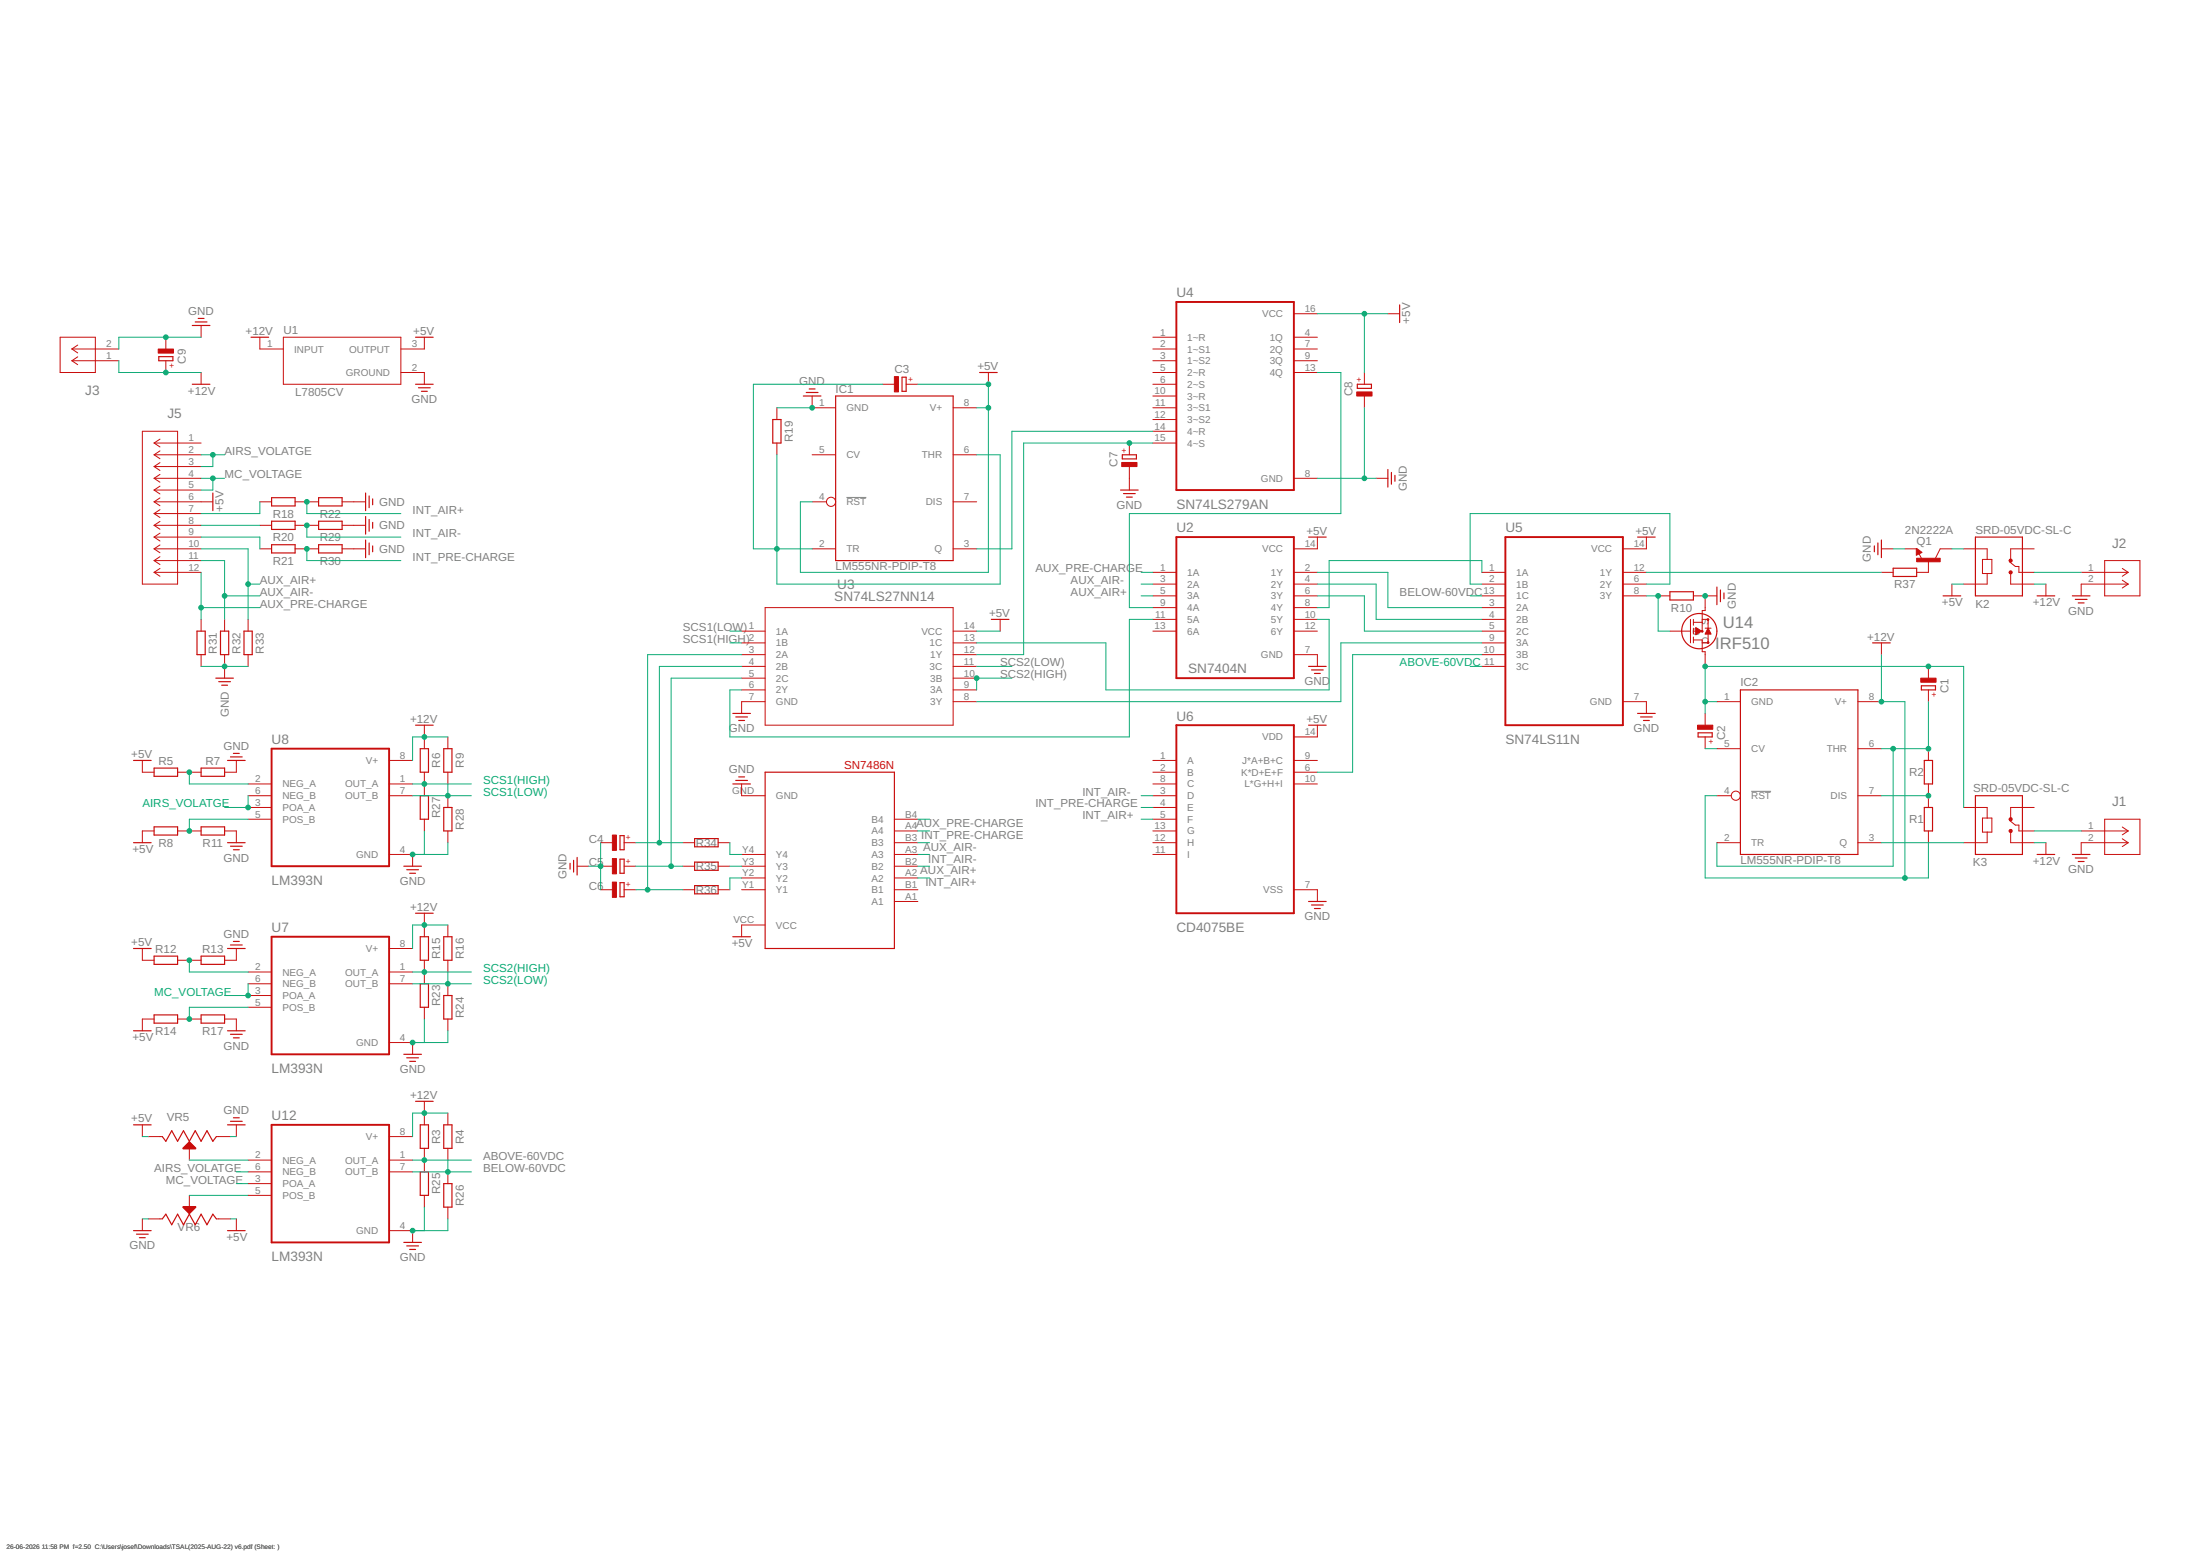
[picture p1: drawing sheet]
<svg xmlns="http://www.w3.org/2000/svg" width="1189mm" height="841mm" viewBox="0 0 1189 841" stroke-linecap="round" stroke-linejoin="round" font-family="sans-serif">
<path d="M457 269h11M946 427h11" fill="none" stroke="#808080" stroke-width=".54"/>
<g fill="none" stroke="#c90d0c" stroke-width=".54">
<path d="M109 176v6M699 169h13M750 169h6M32 182h20v19h-20zM39 189h25M39 195h25M39 195l3 2M39 189l3 2M42 193l-3 2M42 186l-3 3M90 182v7M90 195v6"/>
<path d="M140 182v7h13M153 182h64v26h-64zM229 182v7h-12M623 182h13M623 189h13M623 195h13M699 182h13M699 189h13M699 195h13M109 201v7M217 201h12v7M439 214v6h13"/>
<path d="M477 208h6M490 208h6M534 201v7M623 208h13M623 201h13M623 214h13M699 201h13M737 201v7M737 214v6M77 233h19v83h-19zM83 239h26M83 239l3 2"/>
<path d="M86 237l-3 2M420 220v7M420 239v7M515 220h13M610 239v7M623 220h13M623 227h13M623 233h13M623 239h13M83 258h26M83 246h26M83 252h26"/>
<path d="M83 246l3 2M83 252l3 2M83 258l3 2M86 244l-3 2M86 250l-3 2M86 256l-3 2M439 246h13M515 246h13M610 252v13M699 258h13M744 258h6M83 271h32"/>
<path d="M83 265h26M83 277h26M83 265l3 2M83 271l3 2M83 277l3 3M86 263l-3 2M86 269l-3 2M86 275l-3 2M140 271h7M159 271h13M185 271h13M439 271h8"/>
<path d="M515 271h13M83 296h26M83 284h26M83 290h26M83 284l3 2M83 290l3 2M83 296l3 3M86 282l-3 2M86 288l-3 2M86 294l-3 2M140 296h7M140 284h7"/>
<path d="M159 296h13M159 284h13M185 296h13M185 284h13M439 296h13M515 296h13M712 290v6h-13M890 290v6h-13M1017 296h6M1029 296h7M1037 299l2 3M1055 296h-7l-2 6"/>
<path d="M1061 296h13v6M1099 296h-12v7M83 309h26M83 303h26M83 303l3 2M83 309l3 2M86 301l-3 2M86 307l-3 2M623 316h13M623 309h13M699 316h13M699 309h13"/>
<path d="M801 316h12M801 309h12M877 316h13M877 309h13M1017 309h6M1042 303v6h-6M1055 316v6M1071 302h5v8h-5zM1074 310v6h-13M1086 303l3 3h2v3h8M1087 309v7h12M1106 316v6"/>
<path d="M1125 309h25M1137 303h19v19h-19zM1147 307l3 2M1147 313l3 3M1150 316h-25v6M1150 309l-3 2M1150 316l-3 2M109 335v6M121 335v6M134 335v6M413 328h102v64h-102zM540 335v6"/>
<path d="M623 335h13M623 322h13M623 328h13M699 335h13M699 322h13M699 328h13M801 335h12M801 322h12M801 328h12M877 322h13M896 322h6M914 335v12"/>
<path d="M915 335v3M915 339v3M915 336h5M915 322h13M920 335h3v4M920 336v5h-1M921 322v8h-1v6M921 339h4M109 354v6M121 354v12M134 354v6M401 341h12"/>
<path d="M401 347h12M401 354h12M401 360h12M515 341h13M515 347h13M515 354h13M515 360h13M623 341h13M699 341h13M699 354h13v6M801 341h12M801 347h12"/>
<path d="M801 354h12M801 360h12M902 341h12M915 346h5v6h1v8M915 341h2M915 344v3M923 342v5h-3M1017 347v7M1042 360v6M401 366h12M401 373h12M413 379h-12v6"/>
<path d="M515 379h13M515 366h13M515 373h13M877 379h13v6M928 379h12M1004 379h13M1042 373v6M229 392v12M242 398v6M712 392v6h-13M921 385v7M921 398v6"/>
<path d="M77 411v6h6M96 417h13M128 411v6h-7M210 411h13M229 417v13M242 417v6M623 411h13M623 417h13M699 411h13M699 417h13M928 404h12M1004 404h13"/>
<path d="M1042 404v7M134 430h13M134 436h13M134 423h13M210 430h13M210 423h13M242 430v6M401 423v7h12M623 430h13M623 436h13M623 423h13M699 423h13"/>
<path d="M928 430h8M1004 430h13M1042 423v13M1061 436h13v6M1099 436h-12v7M83 449h-6v6M96 449h13M121 449h7v6M134 443h13M229 443v6M242 449v6M325 455h6"/>
<path d="M337 455h7M369 455h6M388 455h6M483 455h13M483 449h13M483 443h13M623 455h13M623 449h13M623 443h13M928 455h12M1004 455h13M1042 449v6"/>
<path d="M1071 442h5v7h-5zM1074 449v6h-13M1086 443l3 3h2v3h8M1087 449v6h12M1106 455v7M1125 449h25M1137 443h19v19h-19zM1147 447l3 2M1147 453l3 2M1150 455h-25v7M1150 449l-3 2M1150 455l-3 2"/>
<path d="M210 462h13v6M312 468h6M325 468h6M337 468h7M369 468h6M388 468h6M401 474h12M401 468h12M401 462h12M483 474h13M483 468h13M483 462h13"/>
<path d="M623 462h13M229 493v13M242 500v6M325 481h6M337 481h7M369 481h6M388 481h6M401 481h12M413 500h-12v6M483 487h13M483 481h13M699 481h13v6"/>
<path d="M77 512v7h6M96 519h13M128 512v7h-7M210 512h13M229 519v12M242 519v6M134 525h13M134 531h13M134 538h13M210 525h13M210 531h13M242 531v7"/>
<path d="M83 550h-6v7M96 550h13M121 550h7v7M134 544h13M229 544v6M242 550v7M210 563h13v6M229 595v13M77 608v6M80 614h8M117 614h8M128 608v6"/>
<path d="M210 614h13M242 601v7M102 620v7M134 627h13M134 633h13M134 639h13M210 627h13M210 633h13M229 620v13M242 620v7M242 633v6M77 658v7"/>
<path d="M80 658h8M102 646v6M117 658h8M128 658v7M134 646h13M229 646v6M242 652v6M210 665h13v6"/>
<circle cx="449" cy="271" r="2.5"/>
<circle cx="938" cy="430" r="2.5"/>
</g>
<g fill="none" stroke="#c90d0c" stroke-width=".63">
<path d="M104 176h9M105 174h7M107 172h3M756 165v9M86 193h7v2h-7zM136 182h9M225 182h9M104 208h9M225 208h9M226 209h6M228 211h3M434 214h10"/>
<path d="M436 212h6M437 210h3M452 214h63v89h-63zM487 204h3v7h-3zM529 201h10M733 208h8v2h-8zM418 227h4v12h-4zM606 246h8v2h-8zM750 254v9M752 255v7M754 257v3M115 266v10"/>
<path d="M147 269h12v4h-12zM172 269h13v4h-13zM198 266v10M198 279v10M199 268v6M201 269v4M606 265h9M607 267h6M609 269h3M147 282h12v4h-12zM147 294h12v5h-12zM172 282h13v4h-13z"/>
<path d="M172 294h13v5h-13zM198 292v9M199 281v6M199 293v7M201 282v3M201 295v3M707 290h10M885 290h9M1013 295v3M1015 293v7M1017 292v9M1067 290h26v32h-26z"/>
<path d="M902 320h13v4h-13zM928 317v10M930 319v6M1023 307h13v4h-13zM536 335h9M932 320v3M1050 322h10M1101 322h9M1120 322h9M1121 324h7M1123 326h3M106 341h5v13h-5z"/>
<path d="M119 341h5v13h-5zM132 341h4v13h-4zM707 360h10M1012 347h9M117 366h9M118 368h7M120 370h3M709 362h6M710 364h3M940 373h64v89h-64zM1038 370h8v3h-8zM225 392h9"/>
<path d="M396 385h10M398 387h6M399 389h3M707 392h10M885 385h9M887 387h6M888 389h3M918 396h7v2h-7zM72 411h10M83 415h13v4h-13zM109 415h12v4h-12zM123 411h9"/>
<path d="M125 409h6M126 407h3M227 404h5v13h-5zM240 404h4v13h-4zM399 420h3M413 417h70v95h-70zM1040 411h4v12h-4zM227 430h5v13h-5zM240 436h4v13h-4zM396 423h10M398 422h6M1040 436h4v13h-4z"/>
<path d="M1067 430h26v32h-26zM72 455h10M83 447h13v4h-13zM109 447h12v4h-12zM123 455h9M125 457h6M126 459h3M335 451h2v8h-2zM375 453h13v4h-13zM218 468h10M220 470h6M221 472h4"/>
<path d="M308 466v3M310 465v6M312 463v10M335 464h2v8h-2zM335 477h2v7h-2zM375 466h13v4h-13zM375 478h13v5h-13zM1101 462h9M1120 462h9M1121 463h7M1123 465h3M225 493h9"/>
<path d="M707 487h10M709 489h6M710 491h3M72 512h10M83 516h13v5h-13zM109 516h12v5h-12zM123 512h9M125 510h6M126 509h3M227 506h5v13h-5zM240 506h4v13h-4zM396 506h10"/>
<path d="M227 531h5v13h-5zM240 538h4v12h-4zM72 557h10M83 548h13v5h-13zM109 548h12v5h-12zM123 557h9M125 559h6M126 561h3M218 569h10M220 571h6M221 573h4M225 595h9"/>
<path d="M72 608h10M88 614l2 2 3-5 3 5 3-5 3 5 3-5 4 5 3-5 3 5 2-2M102 617l3 3h-6zM123 608h9M125 606h6M126 604h3M227 608h5v12h-5zM240 608h4v12h-4zM227 633h5v13h-5zM240 639h4v13h-4zM88 658l2-2 3 6 3-6 3 6 3-6 3 6 4-6 3 6 3-6 2 2M99 652h6l-3 3z"/>
<path d="M72 665h10M74 667h6M75 669h4M123 665h9M218 671h10M220 673h6M221 675h4"/>
<circle cx="918" cy="341" r="10"/>
</g>
<path d="M636 163h63v102h-63zM636 290h63v76h-63zM813 290h64v102h-64zM636 392h63v101h-63zM147 404h63v64h-63zM147 506h63v63h-63zM147 608h63v63h-63z" fill="none" stroke="#c90d0c" stroke-width="1"/>
<g fill="#c90d0c" stroke="#c90d0c" stroke-width=".54">
<path d="M1086 309a.8 .8 0 0 1 1 0 .8 .8 0 0 1 0 1 .8 .8 0 0 1-1-1h1h-1z" fill-rule="evenodd"/>
<path d="M1086 302a.8 .8 0 0 1 1 0 1 1 0 0 1 0 2 .8 .8 0 0 1-1-1l1-1v1h-1z" fill-rule="evenodd"/>
<path d="M1086 448a.8 .8 0 0 1 1 0 1 1 0 0 1 0 2 .8 .8 0 0 1-1-1l1-1v1h-1z" fill-rule="evenodd"/>
<path d="M1086 442a.8 .8 0 0 1 1 0 .8 .8 0 0 1 0 1 .8 .8 0 0 1-1 0l1-1v1h-1z" fill-rule="evenodd"/>
<path d="M916 339l4 2-4 2z" fill-rule="evenodd"/>
<path d="M923 339l2 4h-4z" fill-rule="evenodd"/>
<path d="M99 620l3-3 4 3z" fill-rule="evenodd"/>
<path d="M99 652h7l-4 4z" fill-rule="evenodd"/>
<path d="M1036 296l3 2-3 2z" fill-rule="evenodd"/>
</g>
<path d="M923 335h.1M920 341h.1M923 347h.1" fill="none" stroke="#c90d0c" stroke-width="1.3"/>
<g fill="#c90d0c" stroke="#c90d0c" stroke-width=".54">
<path d="M1038 366h8v3h-8z"/>
<path d="M917 392h9v2h-9z"/>
<path d="M483 203h3v9h-3z"/>
<path d="M1036 302h12v1h-12z"/>
<path d="M331 451h2v8h-2z"/>
<path d="M331 464h2v8h-2z"/>
<path d="M331 476h2v9h-2z"/>
<path d="M606 250h8v2h-8z"/>
<path d="M733 212h8v2h-8z"/>
<path d="M85 189h9v2h-9z"/>
</g>
<g fill="none" stroke="#0dab76" stroke-width=".54">
<path d="M712 169h38M737 169v32M64 195v6h45M109 182h-45v7M477 208h-70v88h32M496 208h38v101h-101v-38h6M712 201h13v76h-115v51h13M420 220h19M528 220h6M623 233h-76v63h-19M623 239h-70v115h-25M737 220v38"/>
<path d="M109 258h12M109 246h12M115 246v6h-6M115 258v7h-6M420 246v70h120v-70h-12M712 258h32M140 271v6h-31M166 271v6h51M109 296h25v39M109 290h31v6M109 284h31M166 296v7h51"/>
<path d="M166 284v6h51M1023 296h6M1055 296h6M109 309v26M109 303h12v32M134 316h6M617 309h6M617 316h6M712 309h38v19h51M712 316h32v19h57M801 316h-7v-39h108v39h-12M801 309v-6h-83v25h-6"/>
<path d="M890 309h127M1055 316h6M1099 309h26M1099 316h7M109 328h31M121 322h19M617 322h6M623 335h-13v63h-216v-25h7M712 322h25v19h64M712 335h6v38h-120v-26h-70M794 322h7M890 322h6v19h6"/>
<path d="M109 360h25M394 341h7M394 347h7M401 360h-45v95M401 354h-51v127M528 341h12M528 360h19M794 360h7M801 347h-76v32h-197M801 354h-70v63h-19M1017 354v25h12v95M401 366h-38v102"/>
<path d="M547 366h-19v7M921 379h7M1042 379v25h-25M242 398h-19v13M921 385v-25h140v76M102 417v6h32M921 404h7M1023 404v64h-95v-13M134 430v6h-13M223 430h32M223 423h32M242 423v7"/>
<path d="M617 430h6M617 436h6M928 430h-7v44h121v-19M1017 430h25M134 443h-32v6M229 449v13M242 455v7h-19M325 455v26M344 455h25M394 455v7h7M496 443h6M496 455h6"/>
<path d="M496 449h6M617 443h6M1017 455h44M1099 455h7M1099 449h26M318 468h7M344 468h25M394 468h7M401 474h-7v7M496 462h6M496 468h6M496 474h6"/>
<path d="M242 500h-19v12M344 481h25M102 519v6h32M134 531v7h-13M223 525h32M223 531h32M242 525v6M134 544h-32v6M229 550v13M242 557v6h-19M77 614h3M125 614h3"/>
<path d="M242 601h-19v13M102 627h32M128 633h6M128 639h6M223 633h32M223 627h32M242 627v6M77 658h3M102 646h32M125 658h3M229 652v13M242 658v7h-19"/>
</g>
<g fill="#0dab76" stroke="#0dab76" stroke-width=".54">
<circle cx="737" cy="169" r="1.3"/>
<circle cx="534" cy="220" r="1.3"/>
<circle cx="534" cy="208" r="1.3"/>
<circle cx="223" cy="665" r="1.3"/>
<circle cx="223" cy="462" r="1.3"/>
<circle cx="223" cy="563" r="1.3"/>
<circle cx="921" cy="322" r="1.3"/>
<circle cx="737" cy="258" r="1.3"/>
<circle cx="439" cy="220" r="1.3"/>
<circle cx="90" cy="182" r="1.3"/>
<circle cx="121" cy="360" r="1.3"/>
<circle cx="325" cy="468" r="1.3"/>
<circle cx="1042" cy="404" r="1.3"/>
<circle cx="1023" cy="404" r="1.3"/>
<circle cx="1042" cy="430" r="1.3"/>
<circle cx="242" cy="633" r="1.3"/>
<circle cx="109" cy="328" r="1.3"/>
<circle cx="121" cy="322" r="1.3"/>
<circle cx="134" cy="316" r="1.3"/>
<circle cx="166" cy="296" r="1.3"/>
<circle cx="166" cy="284" r="1.3"/>
<circle cx="166" cy="271" r="1.3"/>
<circle cx="134" cy="436" r="1.3"/>
<circle cx="115" cy="246" r="1.3"/>
<circle cx="1029" cy="474" r="1.3"/>
<circle cx="1017" cy="379" r="1.3"/>
<circle cx="229" cy="398" r="1.3"/>
<circle cx="229" cy="500" r="1.3"/>
<circle cx="229" cy="601" r="1.3"/>
<circle cx="90" cy="201" r="1.3"/>
<circle cx="921" cy="379" r="1.3"/>
<circle cx="1042" cy="360" r="1.3"/>
<circle cx="921" cy="360" r="1.3"/>
<circle cx="896" cy="322" r="1.3"/>
<circle cx="242" cy="430" r="1.3"/>
<circle cx="229" cy="423" r="1.3"/>
<circle cx="610" cy="239" r="1.3"/>
<circle cx="528" cy="366" r="1.3"/>
<circle cx="229" cy="525" r="1.3"/>
<circle cx="242" cy="531" r="1.3"/>
<circle cx="102" cy="550" r="1.3"/>
<circle cx="134" cy="538" r="1.3"/>
<circle cx="115" cy="258" r="1.3"/>
<circle cx="229" cy="627" r="1.3"/>
<circle cx="420" cy="296" r="1.3"/>
<circle cx="102" cy="417" r="1.3"/>
<circle cx="102" cy="449" r="1.3"/>
<circle cx="102" cy="519" r="1.3"/>
<circle cx="356" cy="455" r="1.3"/>
<circle cx="350" cy="481" r="1.3"/>
<circle cx="363" cy="468" r="1.3"/>
</g>
<g font-size="9" fill="#808080">
<text x="931" y="339">U14</text>
<text x="927" y="350">IRF510</text>
</g>
<g font-size="7.3" fill="#808080">
<text x="636" y="161">U4</text>
<text x="46" y="213">J3</text>
<text x="90" y="226">J5</text>
<text x="636" y="275">SN74LS279AN</text>
<text x="636" y="288">U2</text>
<text x="814" y="288">U5</text>
<text x="1141" y="296">J2</text>
<text x="452" y="318">U3</text>
<text x="451" y="324">SN74LS27NN14</text>
<text x="642" y="364">SN7404N</text>
<text x="636" y="389">U6</text>
<text x="147" y="402">U8</text>
<text x="814" y="402">SN74LS11N</text>
<text x="1141" y="436">J1</text>
<text x="147" y="478">LM393N</text>
<text x="147" y="503">U7</text>
<text x="636" y="503">CD4075BE</text>
<text x="147" y="579">LM393N</text>
<text x="147" y="605">U12</text>
<text x="147" y="681">LM393N</text>
</g>
<g font-size="6.3" fill="#808080">
<text x="102" y="170">GND</text>
<text x="762" y="175" transform="rotate(-90 762 175)">+5V</text>
<text x="133" y="181">+12V</text>
<text x="153" y="180">U1</text>
<text x="223" y="181">+5V</text>
<text x="100" y="197" transform="rotate(-90 100 197)">C9</text>
<text x="483" y="201">C3</text>
<text x="528" y="200">+5V</text>
<text x="432" y="208">GND</text>
<text x="102" y="213">+12V</text>
<text x="159" y="214">L7805CV</text>
<text x="452" y="212">IC1</text>
<text x="731" y="214" transform="rotate(-90 731 214)">C8</text>
<text x="222" y="218">GND</text>
<text x="428" y="239" transform="rotate(-90 428 239)">R19</text>
<text x="121" y="246">AIRS_VOLATGE</text>
<text x="604" y="252" transform="rotate(-90 604 252)">C7</text>
<text x="121" y="258">MC_VOLTAGE</text>
<text x="760" y="265" transform="rotate(-90 760 265)">GND</text>
<text x="205" y="273">GND</text>
<text x="603" y="275">GND</text>
<text x="121" y="276" transform="rotate(-90 121 276)">+5V</text>
<text x="147" y="280">R18</text>
<text x="173" y="280">R22</text>
<text x="223" y="277">INT_AIR+</text>
<text x="205" y="286">GND</text>
<text x="147" y="292">R20</text>
<text x="173" y="292">R29</text>
<text x="223" y="290">INT_AIR-</text>
<text x="706" y="289">+5V</text>
<text x="884" y="289">+5V</text>
<text x="1029" y="288">2N2222A</text>
<text x="1067" y="288">SRD-05VDC-SL-C</text>
<text x="205" y="299">GND</text>
<text x="1036" y="295">Q1</text>
<text x="147" y="305">R21</text>
<text x="173" y="305">R30</text>
<text x="223" y="303">INT_PRE-CHARGE</text>
<text x="1011" y="303" transform="rotate(-90 1011 303)">GND</text>
<text x="452" y="308">LM555NR-PDIP-T8</text>
<text x="560" y="309">AUX_PRE-CHARGE</text>
<text x="140" y="316">AUX_AIR+</text>
<text x="579" y="316">AUX_AIR-</text>
<text x="1024" y="318">R37</text>
<text x="140" y="322">AUX_AIR-</text>
<text x="579" y="322">AUX_AIR+</text>
<text x="756" y="322">BELOW-60VDC</text>
<text x="140" y="328">AUX_PRE-CHARGE</text>
<text x="938" y="329" transform="rotate(-90 938 329)">GND</text>
<text x="1049" y="328">+5V</text>
<text x="1067" y="328">K2</text>
<text x="1098" y="328">+12V</text>
<text x="534" y="333">+5V</text>
<text x="903" y="330">R10</text>
<text x="1118" y="332">GND</text>
<text x="369" y="341">SCS1(LOW)</text>
<text x="369" y="347">SCS1(HIGH)</text>
<text x="1009" y="346">+12V</text>
<text x="117" y="353" transform="rotate(-90 117 353)">R31</text>
<text x="130" y="353" transform="rotate(-90 130 353)">R32</text>
<text x="143" y="353" transform="rotate(-90 143 353)">R33</text>
<text x="540" y="360">SCS2(LOW)</text>
<text x="540" y="366">SCS2(HIGH)</text>
<text x="705" y="370">GND</text>
<text x="940" y="371">IC2</text>
<text x="1053" y="374" transform="rotate(-90 1053 374)">C1</text>
<text x="124" y="388" transform="rotate(-90 124 388)">GND</text>
<text x="222" y="390">+12V</text>
<text x="394" y="396">GND</text>
<text x="706" y="390">+5V</text>
<text x="883" y="396">GND</text>
<text x="932" y="400" transform="rotate(-90 932 400)">C2</text>
<text x="121" y="405">GND</text>
<text x="71" y="409">+5V</text>
<text x="86" y="413">R5</text>
<text x="111" y="413">R7</text>
<text x="238" y="415" transform="rotate(-90 238 415)">R6</text>
<text x="251" y="415" transform="rotate(-90 251 415)">R9</text>
<text x="394" y="418">GND</text>
<text x="1032" y="419">R2</text>
<text x="585" y="430">INT_AIR-</text>
<text x="1066" y="428">SRD-05VDC-SL-C</text>
<text x="560" y="436">INT_PRE-CHARGE</text>
<text x="238" y="442" transform="rotate(-90 238 442)">R27</text>
<text x="585" y="443">INT_AIR+</text>
<text x="251" y="448" transform="rotate(-90 251 448)">R28</text>
<text x="495" y="447">AUX_PRE-CHARGE</text>
<text x="1032" y="445">R1</text>
<text x="318" y="455">C4</text>
<text x="498" y="453">INT_PRE-CHARGE</text>
<text x="72" y="461">+5V</text>
<text x="86" y="457">R8</text>
<text x="110" y="457">R11</text>
<text x="376" y="457">R34</text>
<text x="499" y="460">AUX_AIR-</text>
<text x="121" y="465">GND</text>
<text x="318" y="468">C5</text>
<text x="502" y="466">INT_AIR-</text>
<text x="940" y="467">LM555NR-PDIP-T8</text>
<text x="1066" y="468">K3</text>
<text x="1098" y="467">+12V</text>
<text x="376" y="470">R35</text>
<text x="497" y="472">AUX_AIR+</text>
<text x="1118" y="472">GND</text>
<text x="216" y="478">GND</text>
<text x="306" y="475" transform="rotate(-90 306 475)">GND</text>
<text x="500" y="479">INT_AIR+</text>
<text x="318" y="481">C6</text>
<text x="376" y="483">R36</text>
<text x="222" y="492">+12V</text>
<text x="705" y="497">GND</text>
<text x="121" y="507">GND</text>
<text x="71" y="511">+5V</text>
<text x="84" y="515">R12</text>
<text x="109" y="515">R13</text>
<text x="395" y="512">+5V</text>
<text x="238" y="518" transform="rotate(-90 238 518)">R15</text>
<text x="251" y="518" transform="rotate(-90 251 518)">R16</text>
<text x="238" y="544" transform="rotate(-90 238 544)">R23</text>
<text x="251" y="550" transform="rotate(-90 251 550)">R24</text>
<text x="72" y="563">+5V</text>
<text x="84" y="559">R14</text>
<text x="109" y="559">R17</text>
<text x="121" y="567">GND</text>
<text x="216" y="580">GND</text>
<text x="222" y="594">+12V</text>
<text x="90" y="606">VR5</text>
<text x="121" y="602">GND</text>
<text x="71" y="606">+5V</text>
<text x="238" y="618" transform="rotate(-90 238 618)">R3</text>
<text x="251" y="618" transform="rotate(-90 251 618)">R4</text>
<text x="261" y="627">ABOVE-60VDC</text>
<text x="83" y="633">AIRS_VOLATGE</text>
<text x="261" y="633">BELOW-60VDC</text>
<text x="90" y="639">MC_VOLTAGE</text>
<text x="238" y="645" transform="rotate(-90 238 645)">R25</text>
<text x="251" y="651" transform="rotate(-90 251 651)">R26</text>
<text x="96" y="665">VR6</text>
<text x="122" y="670">+5V</text>
<text x="70" y="675">GND</text>
<text x="216" y="681">GND</text>
</g>
<g font-size="6.3" fill="#0dab76">
<text x="756" y="360">ABOVE-60VDC</text>
<text x="261" y="423">SCS1(HIGH)</text>
<text x="261" y="430">SCS1(LOW)</text>
<text x="77" y="436">AIRS_VOLATGE</text>
<text x="261" y="525">SCS2(HIGH)</text>
<text x="261" y="531">SCS2(LOW)</text>
<text x="83" y="538">MC_VOLTAGE</text>
</g>
<text font-size="6.3" fill="#c90d0c" x="456" y="415">SN7486N</text>
<g font-size="5.4" fill="#808080">
<text x="682" y="171">VCC</text>
<text x="705" y="169">16</text>
<text x="627" y="181">1</text>
<text x="642" y="184">1~R</text>
<text x="686" y="184">1Q</text>
<text x="705" y="181">4</text>
<text x="57" y="188">2</text>
<text x="144" y="188">1</text>
<text x="159" y="190">INPUT</text>
<text x="189" y="190">OUTPUT</text>
<text x="222" y="188">3</text>
<text x="627" y="188">2</text>
<text x="642" y="190">1~S1</text>
<text x="686" y="190">2Q</text>
<text x="705" y="188">7</text>
<text x="57" y="194">1</text>
<text x="627" y="194">3</text>
<text x="642" y="197">1~S2</text>
<text x="686" y="197">3Q</text>
<text x="705" y="194">9</text>
<text x="187" y="203">GROUND</text>
<text x="222" y="200">2</text>
<text x="627" y="200">5</text>
<text x="642" y="203">2~R</text>
<text x="686" y="203">4Q</text>
<text x="705" y="200">13</text>
<text x="627" y="207">6</text>
<text x="642" y="209">2~S</text>
<text x="624" y="213">10</text>
<text x="642" y="216">3~R</text>
<text x="443" y="219">1</text>
<text x="521" y="219">8</text>
<text x="624" y="219">11</text>
<text x="457" y="222">GND</text>
<text x="503" y="222">V+</text>
<text x="624" y="226">12</text>
<text x="642" y="222">3~S1</text>
<text x="624" y="232">14</text>
<text x="642" y="229">3~S2</text>
<text x="102" y="238">1</text>
<text x="624" y="238">15</text>
<text x="642" y="235">4~R</text>
<text x="102" y="245">2</text>
<text x="443" y="245">5</text>
<text x="521" y="245">6</text>
<text x="642" y="241">4~S</text>
<text x="102" y="251">3</text>
<text x="457" y="248">CV</text>
<text x="498" y="248">THR</text>
<text x="102" y="257">4</text>
<text x="705" y="257">8</text>
<text x="102" y="264">5</text>
<text x="681" y="260">GND</text>
<text x="102" y="270">6</text>
<text x="443" y="270">4</text>
<text x="457" y="273">RST</text>
<text x="500" y="273">DIS</text>
<text x="521" y="270">7</text>
<text x="102" y="277">7</text>
<text x="102" y="283">8</text>
<text x="102" y="289">9</text>
<text x="102" y="296">10</text>
<text x="443" y="296">2</text>
<text x="457" y="298">TR</text>
<text x="505" y="298">Q</text>
<text x="521" y="296">3</text>
<text x="682" y="298">VCC</text>
<text x="705" y="296">14</text>
<text x="860" y="298">VCC</text>
<text x="883" y="296">14</text>
<text x="102" y="302">11</text>
<text x="102" y="308">12</text>
<text x="627" y="308">1</text>
<text x="642" y="311">1A</text>
<text x="687" y="311">1Y</text>
<text x="705" y="308">2</text>
<text x="805" y="308">1</text>
<text x="819" y="311">1A</text>
<text x="865" y="311">1Y</text>
<text x="883" y="308">12</text>
<text x="1129" y="308">1</text>
<text x="627" y="315">3</text>
<text x="642" y="317">2A</text>
<text x="687" y="317">2Y</text>
<text x="705" y="315">4</text>
<text x="805" y="315">2</text>
<text x="819" y="317">1B</text>
<text x="865" y="317">2Y</text>
<text x="883" y="315">6</text>
<text x="1129" y="315">2</text>
<text x="627" y="321">5</text>
<text x="642" y="324">3A</text>
<text x="687" y="324">3Y</text>
<text x="705" y="321">6</text>
<text x="802" y="321">13</text>
<text x="819" y="324">1C</text>
<text x="865" y="324">3Y</text>
<text x="883" y="321">8</text>
<text x="627" y="327">9</text>
<text x="705" y="327">8</text>
<text x="805" y="327">3</text>
<text x="624" y="334">11</text>
<text x="642" y="330">4A</text>
<text x="687" y="330">4Y</text>
<text x="705" y="334">10</text>
<text x="805" y="334">4</text>
<text x="819" y="330">2A</text>
<text x="405" y="340">1</text>
<text x="521" y="340">14</text>
<text x="624" y="340">13</text>
<text x="642" y="336">5A</text>
<text x="687" y="336">5Y</text>
<text x="705" y="340">12</text>
<text x="805" y="340">5</text>
<text x="819" y="336">2B</text>
<text x="923" y="338" transform="rotate(-90 923 338)">S</text>
<text x="405" y="346">2</text>
<text x="419" y="343">1A</text>
<text x="498" y="343">VCC</text>
<text x="521" y="346">13</text>
<text x="642" y="343">6A</text>
<text x="687" y="343">6Y</text>
<text x="805" y="346">9</text>
<text x="819" y="343">2C</text>
<text x="915" y="343">G</text>
<text x="923" y="348" transform="rotate(-90 923 348)">D</text>
<text x="405" y="353">3</text>
<text x="419" y="349">1B</text>
<text x="502" y="349">1C</text>
<text x="521" y="353">12</text>
<text x="705" y="353">7</text>
<text x="802" y="353">10</text>
<text x="819" y="349">3A</text>
<text x="405" y="359">4</text>
<text x="419" y="356">2A</text>
<text x="503" y="356">1Y</text>
<text x="521" y="359">11</text>
<text x="681" y="356">GND</text>
<text x="802" y="359">11</text>
<text x="819" y="356">3B</text>
<text x="405" y="365">5</text>
<text x="419" y="362">2B</text>
<text x="502" y="362">3C</text>
<text x="521" y="365">10</text>
<text x="819" y="362">3C</text>
<text x="405" y="372">6</text>
<text x="419" y="368">2C</text>
<text x="503" y="368">3B</text>
<text x="521" y="372">9</text>
<text x="419" y="375">2Y</text>
<text x="503" y="375">3A</text>
<text x="405" y="378">7</text>
<text x="419" y="381">GND</text>
<text x="503" y="381">3Y</text>
<text x="521" y="378">8</text>
<text x="859" y="381">GND</text>
<text x="883" y="378">7</text>
<text x="932" y="378">1</text>
<text x="946" y="381">GND</text>
<text x="991" y="381">V+</text>
<text x="1010" y="378">8</text>
<text x="682" y="400">VDD</text>
<text x="705" y="397">14</text>
<text x="932" y="404">5</text>
<text x="946" y="406">CV</text>
<text x="987" y="406">THR</text>
<text x="1010" y="404">6</text>
<text x="198" y="413">V+</text>
<text x="216" y="410">8</text>
<text x="627" y="410">1</text>
<text x="642" y="413">A</text>
<text x="671" y="413">J*A+B+C</text>
<text x="705" y="410">9</text>
<text x="627" y="416">2</text>
<text x="642" y="419">B</text>
<text x="671" y="419">K*D+E+F</text>
<text x="705" y="416">6</text>
<text x="138" y="423">2</text>
<text x="153" y="425">NEG_A</text>
<text x="187" y="425">OUT_A</text>
<text x="216" y="423">1</text>
<text x="627" y="423">8</text>
<text x="642" y="425">C</text>
<text x="672" y="425">L*G+H+I</text>
<text x="705" y="423">10</text>
<text x="138" y="429">6</text>
<text x="153" y="432">NEG_B</text>
<text x="187" y="432">OUT_B</text>
<text x="216" y="429">7</text>
<text x="396" y="429">GND</text>
<text x="419" y="432">GND</text>
<text x="627" y="429">3</text>
<text x="642" y="432">D</text>
<text x="932" y="429">4</text>
<text x="946" y="432">RST</text>
<text x="989" y="432">DIS</text>
<text x="1010" y="429">7</text>
<text x="138" y="435">3</text>
<text x="627" y="435">4</text>
<text x="138" y="442">5</text>
<text x="153" y="438">POA_A</text>
<text x="489" y="442">B4</text>
<text x="627" y="442">5</text>
<text x="642" y="438">E</text>
<text x="153" y="444">POS_B</text>
<text x="471" y="444">B4</text>
<text x="489" y="448">A4</text>
<text x="624" y="448">13</text>
<text x="642" y="444">F</text>
<text x="1129" y="448">1</text>
<text x="471" y="451">A4</text>
<text x="489" y="454">B3</text>
<text x="624" y="454">12</text>
<text x="642" y="451">G</text>
<text x="932" y="454">2</text>
<text x="1010" y="454">3</text>
<text x="1129" y="454">2</text>
<text x="216" y="461">4</text>
<text x="401" y="461">Y4</text>
<text x="471" y="457">B3</text>
<text x="489" y="461">A3</text>
<text x="624" y="461">11</text>
<text x="642" y="457">H</text>
<text x="946" y="457">TR</text>
<text x="994" y="457">Q</text>
<text x="192" y="463">GND</text>
<text x="401" y="467">Y3</text>
<text x="419" y="463">Y4</text>
<text x="471" y="463">A3</text>
<text x="489" y="467">B2</text>
<text x="642" y="463">I</text>
<text x="401" y="473">Y2</text>
<text x="419" y="470">Y3</text>
<text x="471" y="470">B2</text>
<text x="489" y="473">A2</text>
<text x="401" y="480">Y1</text>
<text x="419" y="476">Y2</text>
<text x="471" y="476">A2</text>
<text x="489" y="480">B1</text>
<text x="705" y="480">7</text>
<text x="419" y="483">Y1</text>
<text x="471" y="483">B1</text>
<text x="683" y="483">VSS</text>
<text x="471" y="489">A1</text>
<text x="489" y="486">A1</text>
<text x="396" y="499">VCC</text>
<text x="419" y="502">VCC</text>
<text x="198" y="514">V+</text>
<text x="216" y="511">8</text>
<text x="138" y="524">2</text>
<text x="153" y="527">NEG_A</text>
<text x="187" y="527">OUT_A</text>
<text x="216" y="524">1</text>
<text x="138" y="531">6</text>
<text x="153" y="533">NEG_B</text>
<text x="187" y="533">OUT_B</text>
<text x="216" y="531">7</text>
<text x="138" y="537">3</text>
<text x="153" y="540">POA_A</text>
<text x="138" y="543">5</text>
<text x="153" y="546">POS_B</text>
<text x="216" y="562">4</text>
<text x="192" y="565">GND</text>
<text x="198" y="616">V+</text>
<text x="216" y="613">8</text>
<text x="138" y="626">2</text>
<text x="153" y="629">NEG_A</text>
<text x="187" y="629">OUT_A</text>
<text x="216" y="626">1</text>
<text x="138" y="632">6</text>
<text x="153" y="635">NEG_B</text>
<text x="187" y="635">OUT_B</text>
<text x="216" y="632">7</text>
<text x="138" y="638">3</text>
<text x="153" y="641">POA_A</text>
<text x="138" y="645">5</text>
<text x="153" y="648">POS_B</text>
<text x="216" y="664">4</text>
<text x="192" y="667">GND</text>
</g>
<g font-size="4.5" fill="#c90d0c">
<text x="94" y="199" transform="rotate(-90 94 199)">+</text>
<text x="491" y="206">+</text>
<text x="736" y="207" transform="rotate(-90 736 207)">+</text>
<text x="609" y="245" transform="rotate(-90 609 245)">+</text>
<text x="1047" y="376" transform="rotate(-90 1047 376)">+</text>
<text x="926" y="402" transform="rotate(-90 926 402)">+</text>
<text x="338" y="454">+</text>
<text x="338" y="466">+</text>
<text x="338" y="479">+</text>
</g>
<g font-size="3.5">
<text x="3" y="837">26-06-2026</text>
<text x="23" y="837">11:58 PM f=2.50 C:\Users\josef\Downloads\TSAL(2025-AUG-22) v6.pdf (Sheet: )</text>
</g>
</svg>
